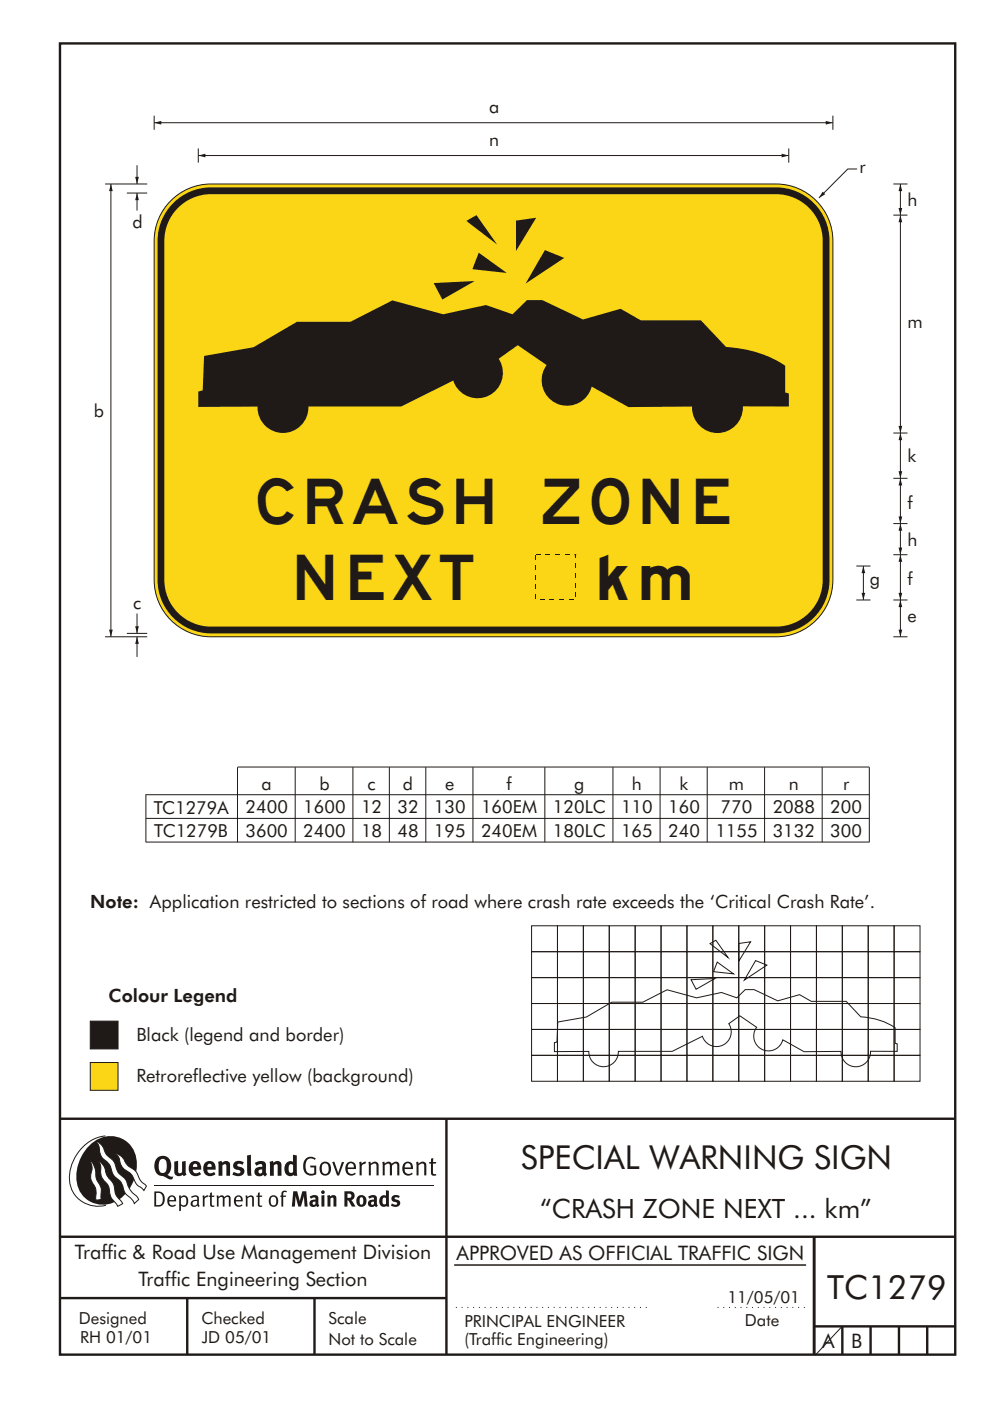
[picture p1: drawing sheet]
<svg xmlns="http://www.w3.org/2000/svg" width="210mm" height="297mm" viewBox="0 0 210 297" stroke-linecap="round" stroke-linejoin="round" font-family="sans-serif">
<g fill="none" stroke="#1f1a17" stroke-width=".51">
<path d="M12.7 9.2h190v278h-190zM12.7 237.2h190M94.7 237.1v50.1M12.7 262.2h190.1M12.7 275.2h82M39.7 275.2v12M66.7 275.2v12M172.7 262.2v25M172.7 281.2h30M178.7 281.2v6M184.7 281.2v6M190.7 281.2v6"/>
<path d="M196.7 281.2v6"/>
</g>
<path d="M96.4 268.2h74.6" fill="none" stroke="#1f1a17" stroke-width=".21"/>
<path d="M96.7 277.2h40.9" fill="none" stroke="#1f1a17" stroke-width=".21" stroke-dasharray=".2 1" stroke-linecap="butt"/>
<g fill="#1f1a17">
<path d="M64.9 245.6a1.61 1.61 0 0 1 2.1 0l-.2 .3a1.17 1.17 0 0 0-1.4-.2 1.17 1.17 0 0 0-.6 1.3 1.42 1.42 0 0 0 1.2 1.9l.7-.2v-1.2h-.8l-.1-.4h1.3v1.9a1.82 1.82 0 0 1-2.2-.1 1.82 1.82 0 0 1-.6-2.1l.2-.7z" fill-rule="evenodd"/>
<path d="M68.2 246.5a1.77 1.77 0 0 0 .4 2.7 1.39 1.39 0 0 0 1.4-.5 1.39 1.39 0 0 0 .2-1.5 1.19 1.19 0 0 0-2-.7zM68.5 246.8a.83 .83 0 0 1 1 .1 .83 .83 0 0 1 .2 1 .75 .75 0 0 1-.6 1 .75 .75 0 0 1-.8-.8v-.9z" fill-rule="evenodd"/>
<path d="M70.5 246.4l.4-.1 .8 2.4 .8-2.3h.5l-1.1 2.8h-.4z" fill-rule="evenodd"/>
<path d="M73.6 246.7a1.74 1.74 0 0 0 .5 2.5h.9l.5-.3-.2-.3a.89 .89 0 0 1-1.1 .2 .89 .89 0 0 1-.4-.9h1.7a1.15 1.15 0 0 0-.4-1.4 1.15 1.15 0 0 0-1.5 .2zM74 246.9a.67 .67 0 0 1 .8-.2 .67 .67 0 0 1 .3 .8h-1.3z" fill-rule="evenodd"/>
<path d="M76.2 246.4l.4-.1 .1 .4 .5-.4h.5l-.2 .5a.61 .61 0 0 0-.8 .6v1.8h-.4z" fill-rule="evenodd"/>
<path d="M78.1 246.4l.5-.1 .1 .4a.89 .89 0 0 1 .9-.4 .89 .89 0 0 1 .7 .7v2.2h-.4v-2.2l-.1-.2-.3-.1-.8 .4v2.1h-.4z" fill-rule="evenodd"/>
<path d="M81.1 246.4l.4-.1 .1 .4a.83 .83 0 0 1 .8-.4 .83 .83 0 0 1 .7 .5 .86 .86 0 0 1 .9-.5 .86 .86 0 0 1 .7 .7v2.2h-.4l-.1-2.3a.5 .5 0 0 0-.8 0l-.2 .2v2.1h-.5v-2.2l-.4-.3-.7 .4v2.1h-.4z" fill-rule="evenodd"/>
<path d="M85.7 246.7a1.74 1.74 0 0 0 .5 2.5h.9l.5-.3-.2-.3a.89 .89 0 0 1-1.1 .2 .89 .89 0 0 1-.4-.9h1.7a1.15 1.15 0 0 0-.5-1.4 1.15 1.15 0 0 0-1.4 .2zM86 246.9a.67 .67 0 0 1 .9-.2 .67 .67 0 0 1 .3 .8h-1.3z" fill-rule="evenodd"/>
<path d="M88.3 246.4l.4-.1 .1 .4a.89 .89 0 0 1 .9-.4 .89 .89 0 0 1 .8 .7v2.2h-.5v-2.2l-.1-.2-.3-.1-.8 .4v2.1h-.4z" fill-rule="evenodd"/>
<path d="M91.5 245.6l.4-.1v.9h.7l-.2 .3h-.5v2.1l.1 .1h.5l.1 .3a.71 .71 0 0 1-1.2-.6v-1.9h-.3v-.3h.3z" fill-rule="evenodd"/>
<path d="M37 246.3l.8-.2v2a.46 .46 0 0 0 .2 .6 .46 .46 0 0 0 .6-.2v-2.2l.8-.2v2.4l.2 .5-.6 .4-.2-.3a1.03 1.03 0 0 1-1.2 .2 1.03 1.03 0 0 1-.6-1z" fill-rule="evenodd"/>
<path d="M40.4 246.6a1.64 1.64 0 0 0 0 2.3 1.64 1.64 0 0 0 2.3 .1l-.4-.5a.78 .78 0 0 1-.9 .3 .78 .78 0 0 1-.5-.8h1.8a1.37 1.37 0 0 0-.6-1.6 1.37 1.37 0 0 0-1.7 .2zM41.1 246.9a.48 .48 0 0 1 .6-.1 .48 .48 0 0 1 .2 .6h-1z" fill-rule="evenodd"/>
<path d="M43.5 246.6a1.65 1.65 0 0 0-.2 2 1.65 1.65 0 0 0 1.9 .7l.5-.3-.3-.5a.78 .78 0 0 1-.9 .3 .78 .78 0 0 1-.5-.8h1.8a1.37 1.37 0 0 0-.6-1.6 1.37 1.37 0 0 0-1.7 .2zM44.1 246.9a.48 .48 0 0 1 .6-.1 .48 .48 0 0 1 .2 .6h-.9z" fill-rule="evenodd"/>
<path d="M46.3 246.3l.7-.2 .1 .4a.95 .95 0 0 1 1-.3 .95 .95 0 0 1 .7 .8v2.3h-.8v-2.3l-.3-.2-.5 .3v2.2h-.8z" fill-rule="evenodd"/>
<path d="M49.7 246.5a1.73 1.73 0 0 1 2-.1l-.2 .6-.6-.2a.42 .42 0 0 0-.6 .2l.2 .3a1.23 1.23 0 0 1 1.4 1 1.47 1.47 0 0 1-2.3 .9l-.3-.2 .3-.6 .7 .4a.47 .47 0 0 0 .7-.4 .87 .87 0 0 0-1-.5l-.4-.2-.1-.4z" fill-rule="evenodd"/>
<path d="M54.1 246.6l.3 .6 .3-.2a.62 .62 0 0 1 .9 0l.1 .4a1.21 1.21 0 0 0-1.4 .3 1.21 1.21 0 0 0-.1 1.3 1.19 1.19 0 0 0 1.6 .1l.5 .3 .4-.4-.3-.4v-1.4a.96 .96 0 0 0-1.3-1zM55 248l.6-.1v.7a.43 .43 0 0 1-.6 .1 .43 .43 0 0 1 0-.7z" fill-rule="evenodd"/>
<path d="M57.2 246.3l.7-.2 .1 .4a.95 .95 0 0 1 1-.3 .95 .95 0 0 1 .7 .8v2.3h-.8v-2.3l-.2-.2-.6 .3v2.2h-.8z" fill-rule="evenodd"/>
<path d="M62.2 244.8v1.5a1.29 1.29 0 0 0-1.4 .2 1.29 1.29 0 0 0-.5 1.3 1.24 1.24 0 0 0 .6 1.4 1.24 1.24 0 0 0 1.4-.1l.1 .2h.7l-.1-4.3zM61.5 246.9l.4-.1 .3 .2v1.5l-.3 .1a.48 .48 0 0 1-.6-.4 1.52 1.52 0 0 1 .2-1.3z" fill-rule="evenodd"/>
<path d="M52.4 245l.8-.2 .2 4.5h-.8l-.1-.2z" fill-rule="evenodd"/>
</g>
<path d="M22.4 240.8a9 9 0 0 0-7.4 10.9 6.2 6.2 0 0 0 7.5 3.8M32.7 251.4h59.4" fill="none" stroke="#1f1a17" stroke-width=".21"/>
<path d="M19.1 242.7a5.7 5.7 0 0 1 6.5-1.4 5.7 5.7 0 0 1 3.4 5.7 8.6 8.6 0 0 1-6.2 8.3 5.7 5.7 0 0 1-6.5-7 9.9 9.9 0 0 1 2.8-5.6z" fill-rule="evenodd" fill="#1f1a17"/>
<path d="M24.5 244.5a3.1 3.1 0 0 1 2.3 2.2l.7 .7a3.2 3.2 0 0 1 2 2.4l.4 .6 1.2 1.1-.6 .9-.2-.3a3.5 3.5 0 0 1-1.9-2.1 3.8 3.8 0 0 0-2.1-2.1 3.5 3.5 0 0 1-1-2.3zM20.4 241.9a3.4 3.4 0 0 1 1.9 2.5l.7 .8a3.3 3.3 0 0 1 1.7 2.6 4.4 4.4 0 0 0 1.7 2l.3 .3a6.1 6.1 0 0 0 2.5 3.7l.2 .5-.9 .9a6.1 6.1 0 0 0-1.9-2.2l-.4-.8a3.6 3.6 0 0 0-1.9-2.8l-.6-1a3.6 3.6 0 0 0-1.9-2.8 3.7 3.7 0 0 1-.8-2.4zM21 246.1a3.4 3.4 0 0 1 1.5 2.8l.6 .9a3.8 3.8 0 0 1 1.4 3.1l.3 .7 1.2 1.6-1 .6-.5-.8a3.2 3.2 0 0 1-1.3-2.8 4.3 4.3 0 0 0-1.4-2.2 4.7 4.7 0 0 1-.5-2.9zM19.2 246.1a5.1 5.1 0 0 1 1.2 3.7l.3 .7a3.1 3.1 0 0 1 .7 3l.1 .8-1.1 .2-.1-.8a3.5 3.5 0 0 0-.9-3.2 3.6 3.6 0 0 1 .1-2.6z" fill-rule="evenodd" fill="#fff" stroke="#1f1a17" stroke-width=".21"/>
<g fill="#1f1a17">
<path d="M33.4 245.5a2.51 2.51 0 0 0 .4 3.7l.8 .1a2.78 2.78 0 0 0 2 .7l.2-.5h-.6l-.7-.4a2.56 2.56 0 0 0 0-3.8 1.83 1.83 0 0 0-2.1 .2zM34 245.9a.87 .87 0 0 1 1 0 .87 .87 0 0 1 .4 .9v.4a1.17 1.17 0 0 1-.9 1.5l-.3-.1a2.38 2.38 0 0 1-.2-2.7z" fill-rule="evenodd"/>
<path d="M33.1 252.9v2.6a1.12 1.12 0 0 0 1.2-.3 1.12 1.12 0 0 0 .2-1.2l-.1-.5-.3-.4zM32.7 252.6h1.1a1.67 1.67 0 0 1 1.2 1.7 1.67 1.67 0 0 1-1.3 1.5h-1zM36.1 253.9l-.2 .5h1.1a.55 .55 0 0 0-.3-.6 .55 .55 0 0 0-.6 .1zM35.8 253.8a.95 .95 0 0 1 1.2-.2 .95 .95 0 0 1 .4 1.1h-1.5a.72 .72 0 0 0 .4 .8 .72 .72 0 0 0 .9-.2l.1 .3a1.15 1.15 0 0 1-1.5 0 1.15 1.15 0 0 1-.2-1.5zM38.4 254.1v1.2a.7 .7 0 0 0 .9 .1 .7 .7 0 0 0 .2-.9 .61 .61 0 0 0-.4-.7 .61 .61 0 0 0-.7 .3zM38 253.5l.3-.1 .1 .4a.95 .95 0 0 1 1.2-.2 .95 .95 0 0 1 .3 1.2 .92 .92 0 0 1-.5 1 .92 .92 0 0 1-1-.2v1.1l-.4 .1zM40.9 254.8a.5 .5 0 0 0 .2 .8 .5 .5 0 0 0 .7-.4v-.6zM40.5 253.7a1 1 0 0 1 1.7 .3v1.4l.2 .2-.2 .3-.3-.3a.78 .78 0 0 1-1.4-.1 .78 .78 0 0 1 .8-1.1h.5a.58 .58 0 0 0-.3-.7 .58 .58 0 0 0-.7 .3zM43 253.5l.3-.1 .1 .4 .3-.3 .5-.1-.2 .4a.52 .52 0 0 0-.6 .6v1.4h-.4zM44.6 252.9l.4-.1-.1 .7h.6l-.1 .3h-.5v1.5a.35 .35 0 0 0 .6 .3v.2a.57 .57 0 0 1-.6 .1 .57 .57 0 0 1-.3-.5v-1.6h-.3v-.3h.3zM45.9 253.5l.4-.1 .1 .4 .2-.2a.64 .64 0 0 1 1 .2 .7 .7 0 0 1 .8-.4 .7 .7 0 0 1 .5 .7v1.7h-.3v-1.7l-.3-.3-.7 .3v1.7h-.3v-1.6a.38 .38 0 0 0-.3-.5 .38 .38 0 0 0-.5 .2l-.1 .2v1.7h-.4zM50.2 253.9l-.2 .5h1.1a.55 .55 0 0 0-.2-.6 .55 .55 0 0 0-.7 .1zM49.9 253.8a.95 .95 0 0 1 1.2-.2 .95 .95 0 0 1 .4 1.1h-1.5a.72 .72 0 0 0 .4 .8 .72 .72 0 0 0 .9-.2l.1 .3a1.15 1.15 0 0 1-1.5 0 1.15 1.15 0 0 1-.2-1.5zM52.1 253.5l.3-.1 .1 .4a.72 .72 0 0 1 .8-.4 .72 .72 0 0 1 .6 .7v1.7h-.4v-1.6a.45 .45 0 0 0-.3-.5 .45 .45 0 0 0-.5 .3l-.2 .1v1.7h-.3zM54.7 252.9l.4-.1v.7h.6l-.1 .3h-.5v1.5a.35 .35 0 0 0 .5 .3v.2a.57 .57 0 0 1-.6 .1 .57 .57 0 0 1-.3-.5v-1.6h-.3v-.3h.3zM57.6 253.9l-.2 .7a.65 .65 0 0 0 .3 .8 .65 .65 0 0 0 .8-.2l.1-.1a.93 .93 0 0 0-.7-1.4zM57.3 253.7a1.12 1.12 0 0 1 1.4 .1 1.12 1.12 0 0 1 .3 1.4 1.01 1.01 0 0 1-1.3 .6 1.01 1.01 0 0 1-.7-1.2zM59.9 252.6l.5-.2 .5 .2-.1 .2-.4-.1-.3 .2v.6h.6l-.1 .3h-.5v2h-.4v-2h-.2v-.3h.2zM62.2 252.6l-.3 3.2h.7l.1-2.3 .6 2.3h.6l.6-2.3 .1 2.3h.7l-.3-3.2h-.9l-.5 2.1-.5-2.1zM65.7 253.7l.3 .5a.51 .51 0 0 1 .5-.4 .51 .51 0 0 1 .4 .4v.1a.88 .88 0 0 0-1.1 .4 .88 .88 0 0 0 .2 1.1 .9 .9 0 0 0 1.1-.2l.3 .3 .4-.3-.2-.3v-1.1a.87 .87 0 0 0-.5-.8 .87 .87 0 0 0-1 .1zM66.4 254.8h.5v.5l-.1 .1h-.3l-.2-.1zM68.2 253.5v2.3h.6v-2.4zM68.1 252.8a.4 .4 0 0 0 .8 0 .4 .4 0 0 0-.8 0zM69.4 253.5l.1 2.3h.6v-1.7a.33 .33 0 0 1 .4-.2 .33 .33 0 0 1 .3 .4v1.5h.6v-1.7a.75 .75 0 0 0-.6-.7 .75 .75 0 0 0-.8 .3v-.3zM73.1 252.6v3.2h.6v-1.3l.3 .2 .7 1.1h.7l-.9-1.4a.94 .94 0 0 0 .7-1 .94 .94 0 0 0-.9-.8zM73.7 253.1a.51 .51 0 0 1 .8 .1 .51 .51 0 0 1-.2 .7l-.6 .1zM75.9 253.7a1.19 1.19 0 0 0-.1 1.7 1.19 1.19 0 0 0 1.8 0 1.19 1.19 0 0 0-.1-1.6 1.19 1.19 0 0 0-1.6-.1zM76.5 253.9l.2-.1a.99 .99 0 0 1 0 1.6 1.06 1.06 0 0 1-.2-1.5zM78.1 253.7l.3 .5a.51 .51 0 0 1 .5-.4 .51 .51 0 0 1 .5 .4v.1a.88 .88 0 0 0-1.2 .4 .88 .88 0 0 0 .2 1.1 .9 .9 0 0 0 1.1-.2l.3 .3 .4-.3-.2-.3v-1.1a.87 .87 0 0 0-.5-.8 .87 .87 0 0 0-1 .1zM78.9 254.8h.4v.5l-.1 .1h-.3l-.1-.1zM81.9 252.4v1.1a1.2 1.2 0 0 0-1.4 .6 1.2 1.2 0 0 0 .2 1.4l.5 .4 .8-.2v.1h.6l-.1-3.3zM81.4 253.9l.5 .2-.1 1.2a.46 .46 0 0 1-.5-.1 .46 .46 0 0 1-.1-.5zM83.3 253.6a.79 .79 0 0 0-.1 .9 .79 .79 0 0 0 .9 .4 .33 .33 0 0 1 0 .5 .33 .33 0 0 1-.5 0l-.4-.2-.3 .4a1.15 1.15 0 0 0 1.2 .3 1.15 1.15 0 0 0 .8-1 1.49 1.49 0 0 0-1.2-.8 .4 .4 0 0 1 .3-.3 .4 .4 0 0 1 .4 .1l.2 .1 .2-.4a1.47 1.47 0 0 0-1.5 0z" fill-rule="evenodd"/>
</g>
<path d="M19.2 225.3h5.8v5.9h-5.8z" fill-rule="evenodd" fill="#fad617" stroke="#1f1a17" stroke-width=".21"/>
<path d="M19.2 216.5h5.8v5.9h-5.8z" fill-rule="evenodd" fill="#1f1a17" stroke="#1f1a17" stroke-width=".21"/>
<path d="M181.8 35.8h-1.9l-6.2 6.2" fill="none" stroke="#1f1a17" stroke-width=".21"/>
<path d="M174.5 40.6l.6 .6-1.4 .8z" fill-rule="evenodd" fill="#1f1a17"/>
<path d="M191 127.2v7.8" fill="none" stroke="#1f1a17" stroke-width=".21"/>
<g fill="#1f1a17">
<path d="M191 127.2l.4 1.5h-.8l.4-1.5 .4 1.5z" fill-rule="evenodd"/>
<path d="M190.6 133.5h.8l-.4 1.5 .4-1.5-.4 1.5z" fill-rule="evenodd"/>
</g>
<path d="M23.5 39v96M189.5 127.2h3M189.5 135h3" fill="none" stroke="#1f1a17" stroke-width=".21"/>
<g fill="#1f1a17">
<path d="M23.5 39l.4 1.5h-.8l.4-1.5 .4 1.5z" fill-rule="evenodd"/>
<path d="M23.1 133.5h.8l-.4 1.5 .4-1.5-.4 1.5z" fill-rule="evenodd"/>
</g>
<path d="M29.1 35v4" fill="none" stroke="#1f1a17" stroke-width=".21"/>
<path d="M28.7 37.5h.8l-.4 1.5 .4-1.5-.4 1.5z" fill-rule="evenodd" fill="#1f1a17"/>
<path d="M22.3 39h8.9M26.9 40.9h4.3M29.1 40.9v3.7" fill="none" stroke="#1f1a17" stroke-width=".21"/>
<path d="M29.1 40.9l.4 1.5h-.8z" fill-rule="evenodd" fill="#1f1a17"/>
<path d="M22.3 135h8.9M29.1 130.1v4.2" fill="none" stroke="#1f1a17" stroke-width=".21"/>
<path d="M28.7 132.8h.8l-.4 1.5 .4-1.5-.4 1.5z" fill-rule="evenodd" fill="#1f1a17"/>
<path d="M167.3 31.5v3M191 117.6v9.6M26.9 134.3h4.3" fill="none" stroke="#1f1a17" stroke-width=".21"/>
<g fill="#1f1a17">
<path d="M191 117.6l.4 1.5h-.8l.4-1.5 .4 1.5z" fill-rule="evenodd"/>
<path d="M190.6 125.7h.8l-.4 1.5 .4-1.5-.4 1.5z" fill-rule="evenodd"/>
</g>
<path d="M189.5 117.6h3M183.2 120v7.2" fill="none" stroke="#1f1a17" stroke-width=".21"/>
<g fill="#1f1a17">
<path d="M183.2 120l.4 1.5h-.8l.4-1.5 .4 1.5z" fill-rule="evenodd"/>
<path d="M182.8 125.7h.8l-.4 1.5 .4-1.5-.4 1.5z" fill-rule="evenodd"/>
</g>
<path d="M191 111v6.6M181.7 127.2h3M181.7 120h3" fill="none" stroke="#1f1a17" stroke-width=".21"/>
<g fill="#1f1a17">
<path d="M191 111l.4 1.5h-.8l.4-1.5 .4 1.5z" fill-rule="evenodd"/>
<path d="M190.6 116.1h.8l-.4 1.5 .4-1.5-.4 1.5z" fill-rule="evenodd"/>
</g>
<path d="M189.5 111h3M191 101.4v9.6" fill="none" stroke="#1f1a17" stroke-width=".21"/>
<g fill="#1f1a17">
<path d="M191 101.4l.4 1.5h-.8l.4-1.5 .4 1.5z" fill-rule="evenodd"/>
<path d="M190.6 109.5h.8l-.4 1.5 .4-1.5-.4 1.5z" fill-rule="evenodd"/>
</g>
<path d="M191 39v6.6M189.5 101.4h3" fill="none" stroke="#1f1a17" stroke-width=".21"/>
<g fill="#1f1a17">
<path d="M191 39l.4 1.5h-.8l.4-1.5 .4 1.5z" fill-rule="evenodd"/>
<path d="M190.6 44.1h.8l-.4 1.5 .4-1.5-.4 1.5z" fill-rule="evenodd"/>
</g>
<path d="M189.5 39h3M189.5 45.6h3M191 45.6v46.2" fill="none" stroke="#1f1a17" stroke-width=".21"/>
<g fill="#1f1a17">
<path d="M191 45.6l.4 1.5h-.8l.4-1.5 .4 1.5z" fill-rule="evenodd"/>
<path d="M190.6 90.3h.8l-.4 1.5 .4-1.5-.4 1.5z" fill-rule="evenodd"/>
</g>
<path d="M191 91.8v9.6" fill="none" stroke="#1f1a17" stroke-width=".21"/>
<g fill="#1f1a17">
<path d="M191 91.8l.4 1.5h-.8l.4-1.5 .4 1.5z" fill-rule="evenodd"/>
<path d="M190.6 99.9h.8l-.4 1.5 .4-1.5-.4 1.5z" fill-rule="evenodd"/>
</g>
<path d="M176.7 24.5v3M189.5 91.8h3M29.1 135v4.3" fill="none" stroke="#1f1a17" stroke-width=".21"/>
<path d="M29.1 135l.4 1.5h-.8z" fill-rule="evenodd" fill="#1f1a17"/>
<path d="M36.2 42.5a12 12 0 0 1 8.5-3.5h120a12.1 12.1 0 0 1 12 12.1v71.9a12.1 12.1 0 0 1-12 12h-120a12.1 12.1 0 0 1-12-12v-71.9a12 12 0 0 1 3.5-8.6z" fill-rule="evenodd" fill="#fad617" stroke="#1f1a17" stroke-width=".21"/>
<path d="M36.8 43.1a11.3 11.3 0 0 1 7.9-3.4h120a11.4 11.4 0 0 1 11.3 11.4v71.9a11.4 11.4 0 0 1-11.3 11.3h-120a11.4 11.4 0 0 1-11.3-11.3v-71.9a11.3 11.3 0 0 1 3.4-8z" fill-rule="evenodd" fill="#1f1a17"/>
<path d="M37.4 44.5a9.9 9.9 0 0 1 7.3-3.3h120a9.9 9.9 0 0 1 9.8 9.9v71.9a9.9 9.9 0 0 1-9.8 9.9h-120a9.9 9.9 0 0 1-9.8-9.9v-71.9a9.8 9.8 0 0 1 2.5-6.6z" fill-rule="evenodd" fill="#fad617"/>
<path d="M42.1 33h125.2" fill="none" stroke="#1f1a17" stroke-width=".21"/>
<g fill="#1f1a17">
<path d="M42.1 33l1.5-.4v.8l-1.5-.4 1.5-.4z" fill-rule="evenodd"/>
<path d="M165.8 32.6l1.5 .4-1.5 .4v-.8l1.5 .4z" fill-rule="evenodd"/>
<path d="M43.3 75.5l10.5-1.9 9.2-5.4h11.4l8.8-4.5 10.8 2.9 9.1-1.9 5.6 1.9 3.1-3h3.3l8.6 4.1 8-2.2 4.3 2.4h12.7l5.3 5.7a24.8 24.8 0 0 1 12.6 3.9v5.7l.8 .2v2.8h-9.8a5.4 5.4 0 0 1-5.4 5.6 5.4 5.4 0 0 1-5.4-5.6l-13.5 .1-7.8-4.3a5.4 5.4 0 0 1-7.5 3.5 5.4 5.4 0 0 1-2-8.1l-6.2-4.2-4 2.9a5.4 5.4 0 0 1-2.2 7.8 5.4 5.4 0 0 1-7.4-3.2l-11.1 5.5h-19.7a5.4 5.4 0 0 1-5.4 5.6 5.4 5.4 0 0 1-5.4-5.6l-12.5 .1v-3.3l.9-.2zM92 60l8.7-.4-6.9 3.9zM101.6 53.6l5.9 4.3-7.3-.8zM98.9 46.8l6.6 5.1-4.4-6.3zM109.5 46.8l4.3-.6-4.3 7zM115.6 53l4.1 1.7-8.2 5.4z" fill-rule="evenodd"/>
</g>
<path d="M42.1 31.5v3" fill="none" stroke="#1f1a17" stroke-width=".21"/>
<g fill="#1f1a17">
<path d="M113.7 117.5h1v.2h-1z"/>
<path d="M115.7 117.5h1.1v.2h-1.1z"/>
<path d="M117.8 117.5h1v.2h-1z"/>
<path d="M119.8 117.5h1v.2h-1z"/>
<path d="M121.9 117.5l.4 .1-.1-.1v.2h-.3z"/>
<path d="M122.1 117.6h.2v.7h-.2z"/>
<path d="M122.1 119.4h.2v1h-.2z"/>
<path d="M122.1 121.4h.2v1.1h-.2z"/>
<path d="M122.1 123.5h.2v1.1h-.2z"/>
<path d="M122.1 125.6h.2v1.1h-.2z"/>
<path d="M120.7 127.1h1v.2h-1z"/>
<path d="M118.6 127.1h1v.2h-1z"/>
<path d="M116.6 127.1h1v.2h-1z"/>
<path d="M114.5 127.1h1.1v.2h-1.1z"/>
<path d="M113.6 126h.2v1h-.2z"/>
<path d="M113.6 123.9h.2v1.1h-.2z"/>
<path d="M113.6 121.8h.2v1.1h-.2z"/>
<path d="M113.6 119.7h.2v1.1h-.2z"/>
<path d="M113.6 117.6h.2v1.1h-.2z"/>
</g>
<path d="M32.7 26h144" fill="none" stroke="#1f1a17" stroke-width=".21"/>
<g fill="#1f1a17">
<path d="M32.7 26l1.5-.4v.8l-1.5-.4 1.5-.4z" fill-rule="evenodd"/>
<path d="M175.2 25.6l1.5 .4-1.5 .4v-.8l1.5 .4z" fill-rule="evenodd"/>
</g>
<g fill="none" stroke="#1f1a17" stroke-width=".21">
<path d="M32.7 24.5v3M31 168.5h153.4M31 173.5h153.4M31 178.5h153.4M31 168.4v10.2M50.4 162.7v15.9M50.4 162.6h134M62.6 162.7v15.9M74.9 162.7v15.9M82.6 162.7v15.9M90.3 162.7v15.9M100.3 162.7v15.9"/>
<path d="M115.6 162.7v15.9M130 162.7v15.9M140 162.7v15.9M150 162.7v15.9M162.2 162.7v15.9M174.4 162.7v15.9M184.4 162.7v15.9M112.8 196.3h5.5v5.5h-5.5zM118.3 196.3h5.5v5.5h-5.5zM123.8 196.3h5.5v5.5h-5.5zM129.3 196.3h5.5v5.5h-5.5zM134.8 196.3h5.5v5.5h-5.5z"/>
<path d="M140.3 196.3h5.4v5.5h-5.4zM145.7 196.3h5.5v5.5h-5.5zM151.2 196.3h5.5v5.5h-5.5zM156.7 196.3h5.5v5.5h-5.5zM162.2 196.3h5.5v5.5h-5.5zM167.7 196.3h5.5v5.5h-5.5zM173.2 196.3h5.5v5.5h-5.5zM178.7 196.3h5.5v5.5h-5.5zM184.2 196.3h5.5v5.5h-5.5zM189.7 196.3h5.5v5.5h-5.5zM112.8 201.8h5.5v5.5h-5.5zM112.8 207.3h5.5v5.5h-5.5z"/>
<path d="M112.8 212.8h5.5v5.5h-5.5zM112.8 218.3h5.5v5.5h-5.5zM118.3 201.8h5.5v5.5h-5.5zM118.3 207.3h5.5v5.5h-5.5zM118.3 212.8h5.5v5.5h-5.5zM118.3 218.3h5.5v5.5h-5.5zM118.3 216.7l6.1-1.1 5.4-3.1h6.6l5.1-2.6 6.3 1.7 5.3-1.2 3.2 1.2 1.8-1.8h1.9l5 2.4 4.6-1.3 2.5 1.4h7.4l3.1 3.3a14.6 14.6 0 0 1 7.3 2.3v3.3l.5 .1v1.6h-5.7a3.1 3.1 0 0 1-3.1 3.3 3.1 3.1 0 0 1-3.2-3.3l-7.8 .1-4.5-2.5a3.1 3.1 0 0 1-4.4 2 3.1 3.1 0 0 1-1.2-4.7l-3.5-2.4-2.4 1.6a3.1 3.1 0 0 1-1.2 4.6 3.1 3.1 0 0 1-4.4-1.9l-6.4 3.2h-11.4a3.1 3.1 0 0 1-3.1 3.3 3.1 3.1 0 0 1-3.2-3.3l-7.3 .1v-1.9l.6-.2zM123.8 201.8h5.5v5.5h-5.5zM123.8 207.3h5.5v5.5h-5.5zM123.8 212.8h5.5v5.5h-5.5zM123.8 218.3h5.5v5.5h-5.5zM129.3 201.8h5.5v5.5h-5.5z"/>
<path d="M129.3 207.3h5.5v5.5h-5.5zM129.3 212.8h5.5v5.5h-5.5zM129.3 218.3h5.5v5.5h-5.5zM134.8 201.8h5.5v5.5h-5.5zM134.8 207.3h5.5v5.5h-5.5zM134.8 212.8h5.5v5.5h-5.5zM134.8 218.3h5.5v5.5h-5.5zM140.3 201.8h5.4v5.5h-5.4zM140.3 207.3h5.4v5.5h-5.4zM140.3 212.8h5.4v5.5h-5.4zM140.3 218.3h5.4v5.5h-5.4zM145.7 201.8h5.5v5.5h-5.5z"/>
<path d="M145.7 207.3h5.5v5.5h-5.5zM145.7 212.8h5.5v5.5h-5.5zM145.7 218.3h5.5v5.5h-5.5zM146.6 207.7l5.1-.2-4 2.2zM150.6 200.1l1.3-.7 2.5 3.6zM151.2 201.8h5.5v5.5h-5.5zM151.2 207.3h5.5v5.5h-5.5zM151.2 212.8h5.5v5.5h-5.5zM151.2 218.3h5.5v5.5h-5.5zM152.2 204l3.4 2.5-4.2-.5zM156.7 201.8h5.5v5.5h-5.5zM156.7 207.3h5.5v5.5h-5.5z"/>
<path d="M156.7 212.8h5.5v5.5h-5.5zM156.7 218.3h5.5v5.5h-5.5zM156.8 200l2.4-.3-2.4 4.1zM160.3 203.7l2.4 .9-4.8 3.2zM162.2 201.8h5.5v5.5h-5.5zM162.2 207.3h5.5v5.5h-5.5zM162.2 212.8h5.5v5.5h-5.5zM162.2 218.3h5.5v5.5h-5.5zM167.7 201.8h5.5v5.5h-5.5zM167.7 207.3h5.5v5.5h-5.5zM167.7 212.8h5.5v5.5h-5.5zM167.7 218.3h5.5v5.5h-5.5z"/>
<path d="M173.2 201.8h5.5v5.5h-5.5zM173.2 207.3h5.5v5.5h-5.5zM173.2 212.8h5.5v5.5h-5.5zM173.2 218.3h5.5v5.5h-5.5zM178.7 201.8h5.5v5.5h-5.5zM178.7 207.3h5.5v5.5h-5.5zM178.7 212.8h5.5v5.5h-5.5zM178.7 218.3h5.5v5.5h-5.5zM184.2 201.8h5.5v5.5h-5.5zM184.2 207.3h5.5v5.5h-5.5zM184.2 212.8h5.5v5.5h-5.5zM184.2 218.3h5.5v5.5h-5.5z"/>
<path d="M189.7 201.8h5.5v5.5h-5.5zM189.7 207.3h5.5v5.5h-5.5zM189.7 212.8h5.5v5.5h-5.5zM189.7 218.3h5.5v5.5h-5.5zM112.8 223.8h5.5v5.4h-5.5zM118.3 223.8h5.5v5.4h-5.5zM123.8 223.8h5.5v5.4h-5.5zM129.3 223.8h5.5v5.4h-5.5zM134.8 223.8h5.5v5.4h-5.5zM140.3 223.8h5.4v5.4h-5.4zM145.7 223.8h5.5v5.4h-5.5zM151.2 223.8h5.5v5.4h-5.5z"/>
<path d="M156.7 223.8h5.5v5.4h-5.5zM162.2 223.8h5.5v5.4h-5.5zM167.7 223.8h5.5v5.4h-5.5zM173.2 223.8h5.5v5.4h-5.5zM178.7 223.8h5.5v5.4h-5.5zM184.2 223.8h5.5v5.4h-5.5zM189.7 223.8h5.5v5.4h-5.5zM178.5 281.4l-5.6 6"/>
</g>
<path d="M152.2 277.2h18.8" fill="none" stroke="#1f1a17" stroke-width=".21" stroke-dasharray=".2 1" stroke-linecap="butt"/>
<g font-size="9.6" fill="#1f1a17">
<text x="54.7" y="111">CRASH</text>
<text x="115.2" y="111">ZONE</text>
<text x="63" y="127.2">NEXT</text>
</g>
<text font-size="7.2" fill="#1f1a17" x="127.3" y="127.2">km</text>
<text font-size="7.1" fill="#1f1a17" x="175.5" y="275.4">TC1279</text>
<text font-size="7" fill="#1f1a17" x="110.5" y="247.8">SPECIAL WARNING SIGN</text>
<text font-size="5.6" fill="#1f1a17" x="114.6" y="258.2">“CRASH ZONE NEXT ... km”</text>
<g font-size="4.2" fill="#1f1a17">
<text x="15.9" y="267">Traffic &amp; Road Use Management Division</text>
<text x="96.9" y="267.2">APPROVED AS OFFICIAL TRAFFIC SIGN</text>
<text x="29.4" y="272.6">Traffic Engineering Section</text>
<text x="174.4" y="285.8">A</text>
<text x="180.6" y="285.8">B</text>
</g>
<g font-size="3.9" fill="#1f1a17">
<text x="19.2" y="192.6">Note: Application restricted to sections of road where crash rate exceeds the ‘Critical Crash Rate’.</text>
<text x="23" y="212.4">Colour Legend</text>
<text x="28.9" y="220.7">Black (legend and border)</text>
<text x="28.9" y="229.5">Retroreflective yellow (background)</text>
</g>
<g font-size="3.8" fill="#1f1a17">
<text x="103.8" y="24">a</text>
<text x="103.8" y="31">n</text>
<text x="182.4" y="36.8">r</text>
<text x="192.5" y="43.8">h</text>
<text x="28.1" y="48.3">d</text>
<text x="192.5" y="69.6">m</text>
<text x="19.9" y="88.4">b</text>
<text x="192.5" y="98.1">k</text>
<text x="192.5" y="107.8">f</text>
<text x="192.5" y="115.8">h</text>
<text x="184.5" y="124.1">g</text>
<text x="192.5" y="124">f</text>
<text x="28.3" y="129.1">c</text>
<text x="192.5" y="132">e</text>
<text x="55.5" y="167.4">a</text>
<text x="67.8" y="167.4">b</text>
<text x="78" y="167.4">c</text>
<text x="85.5" y="167.4">d</text>
<text x="94.5" y="167.4">e</text>
<text x="107.5" y="167.4">f</text>
<text x="121.8" y="167.4">g</text>
<text x="134.1" y="167.4">h</text>
<text x="144.2" y="167.4">k</text>
<text x="154.6" y="167.4">m</text>
<text x="167.4" y="167.4">n</text>
<text x="178.9" y="167.4">r</text>
<text x="32.6" y="172.5">TC1279A</text>
<text x="52.1" y="172.4">2400</text>
<text x="64.4" y="172.4">1600</text>
<text x="76.6" y="172.4">12</text>
<text x="84.3" y="172.4">32</text>
<text x="92.1" y="172.4">130</text>
<text x="102.1" y="172.4">160EM</text>
<text x="117.3" y="172.4">120LC</text>
<text x="131.8" y="172.4">110</text>
<text x="141.8" y="172.4">160</text>
<text x="152.9" y="172.4">770</text>
<text x="163.9" y="172.4">2088</text>
<text x="176.2" y="172.4">200</text>
<text x="32.7" y="177.5">TC1279B</text>
<text x="52.1" y="177.4">3600</text>
<text x="64.4" y="177.4">2400</text>
<text x="76.6" y="177.4">18</text>
<text x="84.3" y="177.4">48</text>
<text x="92.1" y="177.4">195</text>
<text x="102.1" y="177.4">240EM</text>
<text x="117.3" y="177.4">180LC</text>
<text x="131.8" y="177.4">165</text>
<text x="141.8" y="177.4">240</text>
<text x="151.8" y="177.4">1155</text>
<text x="163.9" y="177.4">3132</text>
<text x="176.2" y="177.4">300</text>
</g>
<g font-size="3.5" fill="#1f1a17">
<text x="16.7" y="280.7">Designed</text>
<text x="42.7" y="280.7">Checked</text>
<text x="69.7" y="280.7">Scale</text>
<text x="98.5" y="281.4">PRINCIPAL ENGINEER</text>
<text x="154.3" y="276.3">11/05/01</text>
<text x="158" y="281.2">Date</text>
<text x="17" y="284.8">RH 01/01</text>
<text x="42.8" y="284.8">JD 05/01</text>
<text x="69.7" y="285.2">Not to Scale</text>
<text x="98.5" y="285.1">(Traffic Engineering)</text>
</g>
</svg>
